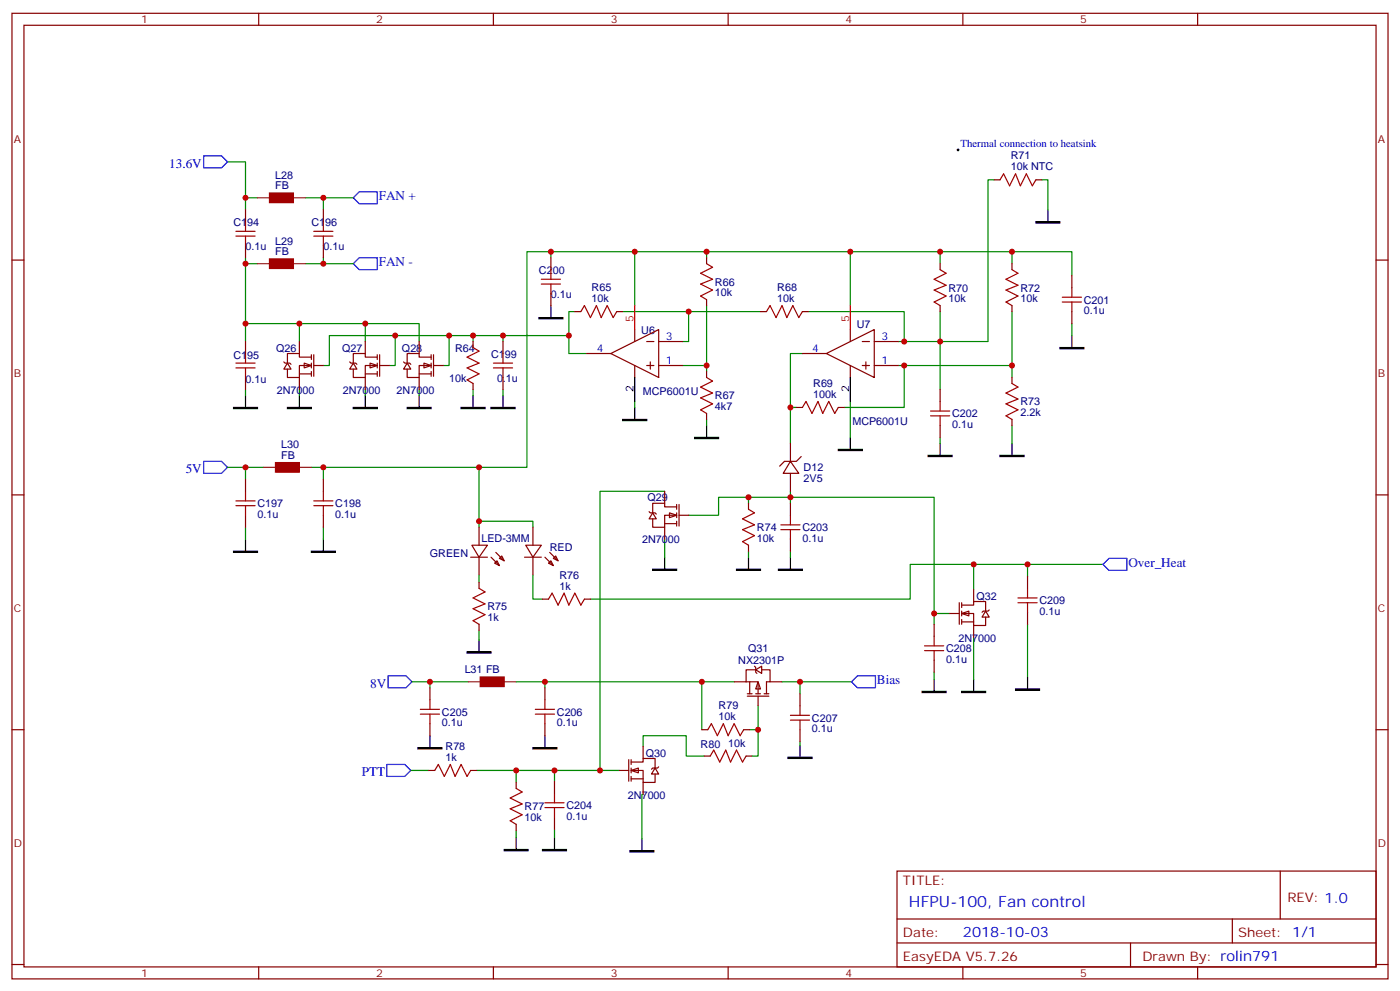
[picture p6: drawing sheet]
<svg xmlns="http://www.w3.org/2000/svg" width="412mm" height="292mm" viewBox="0 0 412 292" stroke-linecap="round" stroke-linejoin="round" font-family="sans-serif">
<g fill="none" stroke="#870000" stroke-width=".35">
<path d="M3.5 3.9h405.4v284.4h-405.4zM7.1 7.4h398.2v277.3h-398.2zM76.2 3.9v3.5M145.3 3.9v3.5M214.5 3.9v3.5M283.6 3.9v3.5M352.8 3.9v3.5M3.5 76.6h3.6M405.3 76.6h3.6M3.5 145.7h3.6M405.3 145.7h3.6M3.5 214.9h3.6"/>
<path d="M405.3 214.9h3.6M264.2 256.5h141.1v28.2h-141.1zM377.1 256.5v14.1M264.2 270.6h141.1M264.2 277.7h141.1M333 277.7v7M363 270.6v7.1M3.5 284h3.6M76.2 284.7v3.6M145.3 284.7v3.6M214.5 284.7v3.6M283.6 284.7v3.6"/>
<path d="M352.8 284.7v3.6M405.3 284h3.6"/>
</g>
<g fill="none" stroke="#008700" stroke-width=".35">
<path d="M67 47.7h5.3v10.5M75.8 58.2h-3.5v3.6M90 58.2h14.1M95.2 58.2v3.6M292.8 53h-1.8v47.6h-24.7M306.9 53h1.8v8.8M72.3 75.9v24.7M72.3 77.6h3.5M90 77.6h14.1M95.2 75.9v1.7M162.3 74.1v1.8M187 74.1h21.1v1.8"/>
<path d="M208.1 74.1h42.4v15.9M250.5 74.1h26.4v3.5M276.9 74.1h21.2v3.5M298.1 74.1h17.6v7.1M72.3 95.3h15.9v5.3M88.2 95.3h19.4v5.3M107.6 95.3h15.9v5.3M116.4 98.8v8.8h-1.7M132.3 98.8v8.8h-1.8M139.3 98.8h8.9v1.8M148.2 98.8h19.4M169.3 91.8h-1.7v12.3h5.3"/>
<path d="M183.4 91.8h19.4v8.8h-1.7M187 90v-15.9h-31.8v63.5h-63.5M202.8 91.8h21.2M208.1 90v17.6M238.1 91.8h28.2v8.8h-1.7M276.9 91.8v22.9M298.1 91.8v19.4M315.7 95.3v3.5M72.3 114.7v1.8M88.2 114.7v1.8M107.6 114.7v1.8M123.5 114.7v1.8"/>
<path d="M139.3 100.6v-1.8h-42.3v8.8h-1.8M139.3 114.7v1.8M148.2 114.7v1.8M187 118.2v1.8M201.1 107.6h7v1.8M232.8 120v10.6M236.4 104.1h-3.6v15.9h1.8M250.5 118.2v10.6M264.6 107.6h1.7v12.4h-17.6M266.3 107.6h31.8M67 137.6h10.6M72.3 137.6v3.5"/>
<path d="M95.2 137.6v3.5M141.1 137.6v17.7M208.1 123.5v1.8M276.9 128.8v1.8M298.1 125.3v5.3M72.3 155.3v3.5M95.2 155.3v3.5M141.1 153.5h15.9v1.8M195.8 158.8v5.3M195.8 144.7h-19.1v82.2h-13.4M220.5 148.2v-1.8h12.3v1.8M220.5 146.4h-8.8v5.3h-8.9"/>
<path d="M232.8 144.7v1.7h42.4v34.3M141.1 169.4v2.1M157 169.4v7h2.8M220.5 162.3v1.8M232.8 162.3v1.8M286.8 166.2h-18.7v10.2h-94.2M302.7 166.2v3.5M324.9 166.2h-38.1v7.4M141.1 185.6v2.8M275.2 197.9v2.2M279.8 180.7h-4.6v3.1M286.8 187.7v12.4"/>
<path d="M302.7 183.8v15.6M121.4 200.8h16.5M126.6 200.8v1.7M152 200.8h54.7M160.5 200.8v1.7M189.4 219.8v-3.2h12.7v6h5.3M216.3 200.8h-9.6v14.1M223.3 207.8v7.1h-2.5M223.3 214.9v7.7h-1.8M230.4 200.8h5.3v3.5M235.7 200.8h15.1M235.7 218.4v1.1"/>
<path d="M121 226.9h5.3M140.4 226.9h22.9v3.1M152 226.9v3.5M176.7 226.9h5.7M189.4 233.9h-.3v13.1M152 244.5v2.1M163.3 244.2v2.4"/>
</g>
<g fill="#000" stroke="#000" stroke-width=".35">
<path d="M305.2 65.3h7v.4h-7zM158.7 93.5h7.1v.4h-7.1zM68.8 120h7v.3h-7zM84.7 120h7v.3h-7zM104.1 120h7v.3h-7zM119.9 120h7.1v.3h-7.1zM135.8 120h7.1v.3h-7.1zM144.6 120h7.1v.3h-7.1zM312.2 102.3h7.1v.4h-7.1zM183.4 123.5h7.1v.4h-7.1zM204.6 128.8h7.1v.4h-7.1zM246.9 132.3h7.1v.4h-7.1z"/>
<path d="M273.4 134.1h7.1v.3h-7.1zM294.6 134.1h7v.3h-7zM68.8 162.3h7v.4h-7zM91.7 162.3h7.1v.4h-7.1zM192.3 167.6h7v.4h-7zM217 167.6h7v.4h-7zM229.3 167.6h7.1v.4h-7.1zM137.6 191.9h7v.4h-7zM271.6 203.6h7.1v.3h-7.1zM283.3 203.6h7v.3h-7zM299.2 202.9h7v.3h-7zM123.1 220.2h7.1v.3h-7.1z"/>
<path d="M157 220.2h7v.3h-7zM232.1 223h7.1v.3h-7.1zM148.5 250.2h7.1v.3h-7.1zM159.8 250.2h7.1v.3h-7.1zM185.6 250.5h7v.4h-7z"/>
</g>
<g fill="none" stroke="#000" stroke-width=".35">
<path d="M308.7 61.8v3.5M162.3 90v3.5M315.7 98.8v3.5M72.3 116.5v3.5M88.2 116.5v3.5M107.6 116.5v3.5M123.5 116.5v3.5M139.3 116.5v3.5M148.2 116.5v3.5M187 120v3.5M208.1 125.3v3.5M250.5 128.8v3.5"/>
<path d="M276.9 130.6v3.5M298.1 130.6v3.5M72.3 158.8v3.5M95.2 158.8v3.5M195.8 164.1v3.5M220.5 164.1v3.5M232.8 164.1v3.5M141.1 188.4v3.5M302.7 199.4v3.5M126.6 216.6v3.6M160.5 216.6v3.6M235.7 219.5v3.5"/>
<path d="M275.2 200.1v3.5M286.8 200.1v3.5M152 246.6v3.6M163.3 246.6v3.6M189.1 247v3.5"/>
</g>
<path d="M60 45.9h5.3l1.7 1.8-1.7 1.7h-5.3zM104.1 58.2l1.7-1.7h5.3v3.5h-5.3zM104.1 77.6l1.7-1.7h5.3v3.5h-5.3zM60 135.9h5.3l1.7 1.7-1.7 1.8h-5.3zM324.9 166.2l1.8-1.8h5.3v3.6h-5.3zM114.3 199h5.3l1.8 1.8-1.8 1.7h-5.3zM250.8 200.8l1.8-1.8h5.3v3.5h-5.3zM113.9 225.1h5.3l1.8 1.8-1.8 1.7h-5.3z" fill="none" stroke="#00f" stroke-width=".35"/>
<path d="M281.9 44.1h.7M282.2 43.8v.7" fill="none" stroke="#000" stroke-width=".29"/>
<g fill="#c00">
<circle cx="286.8" cy="166.2" r=".88"/>
<circle cx="302.7" cy="166.2" r=".88"/>
<circle cx="235.7" cy="200.8" r=".88"/>
<circle cx="160.5" cy="200.8" r=".88"/>
<circle cx="152" cy="226.9" r=".88"/>
<circle cx="141.1" cy="153.5" r=".88"/>
<circle cx="220.5" cy="146.4" r=".88"/>
<circle cx="232.8" cy="146.4" r=".88"/>
<circle cx="266.3" cy="107.6" r=".88"/>
<circle cx="298.1" cy="107.6" r=".88"/>
<circle cx="232.8" cy="120" r=".88"/>
<circle cx="208.1" cy="74.1" r=".88"/>
<circle cx="208.1" cy="107.6" r=".88"/>
<circle cx="72.3" cy="137.6" r=".88"/>
<circle cx="132.3" cy="98.8" r=".88"/>
<circle cx="88.2" cy="95.3" r=".88"/>
<circle cx="95.3" cy="58.2" r=".88"/>
<circle cx="72.3" cy="58.2" r=".88"/>
<circle cx="72.3" cy="77.6" r=".88"/>
<circle cx="95.3" cy="77.6" r=".88"/>
<circle cx="72.3" cy="95.3" r=".88"/>
<circle cx="107.6" cy="95.3" r=".88"/>
<circle cx="116.4" cy="98.8" r=".88"/>
<circle cx="95.3" cy="137.6" r=".88"/>
<circle cx="139.3" cy="98.8" r=".88"/>
<circle cx="167.6" cy="98.8" r=".88"/>
<circle cx="148.2" cy="98.8" r=".88"/>
<circle cx="162.3" cy="74.1" r=".88"/>
<circle cx="187" cy="74.1" r=".88"/>
<circle cx="202.8" cy="91.8" r=".88"/>
<circle cx="250.5" cy="74.1" r=".88"/>
<circle cx="266.3" cy="100.6" r=".88"/>
<circle cx="276.9" cy="100.6" r=".88"/>
<circle cx="276.9" cy="74.1" r=".88"/>
<circle cx="298.1" cy="74.1" r=".88"/>
<circle cx="141.1" cy="137.6" r=".88"/>
<circle cx="223.3" cy="214.9" r=".88"/>
<circle cx="163.3" cy="226.9" r=".88"/>
<circle cx="176.7" cy="226.9" r=".88"/>
<circle cx="206.7" cy="200.8" r=".88"/>
<circle cx="126.6" cy="200.8" r=".88"/>
<circle cx="275.2" cy="180.7" r=".88"/>
</g>
<path d="M69.5 69.5h5.6M69.5 68.1h5.6M72.3 65.3v2.8M72.3 69.5v2.9M92.4 69.5h5.7M92.4 68.1h5.7M95.2 65.3v2.8M95.2 69.5v2.9M69.5 108.3h5.6M69.5 106.9h5.6M72.3 104.1v2.8M72.3 108.3v2.9" fill="none" stroke="#a10000" stroke-width=".35"/>
<path d="M72.3 61.8v3.5M72.3 72.4v3.5M95.2 61.8v3.5M95.2 72.4v3.5M72.3 100.6v3.5M72.3 111.2v3.5" fill="none" stroke="#870000" stroke-width=".35"/>
<path d="M75.8 58.2h3.6M86.4 58.2h3.6M75.8 77.6h3.6M86.4 77.6h3.6" fill="none" stroke="#8c2424" stroke-width=".35"/>
<g fill="#a10000" stroke="#a10000" stroke-width=".35">
<path d="M79.4 56.8h7v2.9h-7z"/>
<path d="M79.4 76.2h7v2.9h-7z"/>
</g>
<path d="M89.6 106.9l2.1 .7-2.1 .7z" fill="#fff" stroke="#870000" stroke-width=".35"/>
<path d="M83.6 106.6l.4 .3h1.4l.3 .4M84.7 106.9l1 1.8h-2.1zM88.2 110.1h3.5M88.2 100.6v3.5M88.2 111.2v3.5M91.7 105.2h-3.5v-1.1h-3.5v2.8M91.7 107.6h-3.5v3.6h-3.5v-2.5M91.7 104.5v1.4M91.7 106.9v1.4M91.7 109.4v1.4M92.4 104.5v6.3M92.4 107.6h2.8" fill="none" stroke="#870000" stroke-width=".35"/>
<path d="M109 106.9l2.1 .7-2.1 .7z" fill="#fff" stroke="#870000" stroke-width=".35"/>
<path d="M103 106.6l.4 .3h1.4l.3 .4M104.1 106.9l1 1.8h-2.1zM107.6 110.1h3.5M107.6 100.6v3.5M107.6 111.2v3.5M111.1 105.2h-3.5v-1.1h-3.5v2.8M111.1 107.6h-3.5v3.6h-3.5v-2.5M111.1 104.5v1.4M111.1 106.9v1.4M111.1 109.4v1.4M111.8 104.5v6.3M111.8 107.6h2.9" fill="none" stroke="#870000" stroke-width=".35"/>
<path d="M124.9 106.9l2.1 .7-2.1 .7z" fill="#fff" stroke="#870000" stroke-width=".35"/>
<g fill="none" stroke="#870000" stroke-width=".35">
<path d="M292.8 53h1.8M305.2 53h1.7M162.3 75.9v3.5M208.1 75.9v1.7M276.9 77.6v1.8M298.1 77.6v1.8M162.3 86.5v3.5M169.3 91.8h1.8M181.7 91.8h1.7M187 97v3.6M208.1 88.2v1.8M224 91.8h1.8"/>
<path d="M236.4 91.8h1.7M250.5 97v3.6M276.9 90v1.8M298.1 90v1.8M315.7 81.2v3.5M315.7 91.8v3.5M118.9 106.6l.3 .3h1.4l.4 .4M119.9 106.9l1.1 1.8h-2.1zM123.5 110.1h3.5M123.5 100.6v3.5M123.5 111.2v3.5M127 105.2h-3.5v-1.1h-3.6v2.8"/>
<path d="M127 107.6h-3.5v3.6h-3.6v-2.5M127 104.5v1.4M127 106.9v1.4M127 109.4v1.4M127.7 104.5v6.3M127.7 107.6h2.8M139.3 100.6v1.7M139.3 112.9v1.8M148.2 100.6v3.5M148.2 111.2v3.5M172.9 104.1h7M179.9 104.1l14.1-7.1v14.2z"/>
<path d="M187 107.6v3.6M190.5 107.6h2.1M190.5 100.6h2.1M191.6 106.6v2.1M194 107.6h7.1M194 100.6h7.1M208.1 109.4v1.8M234.6 120h1.8M236.4 104.1h7M243.4 104.1l14.1-7.1v14.2zM246.9 120h1.8M250.5 107.6v3.6"/>
<path d="M254 107.6h2.1M254 100.6h2.1M255.1 106.6v2.1M257.5 107.6h7.1M257.5 100.6h7.1M276.9 114.7v3.5M298.1 111.2v1.7M208.1 121.7v1.8M232.8 135.9l2.5 3.5h-4.6zM232.8 130.6v5.3M232.8 139.4v5.3M236 134.4l-1.4 1.5h-3.5l-1.4 1.4"/>
<path d="M276.9 125.3v3.5M298.1 123.5v1.8M72.3 141.1v3.6M72.3 151.7v3.6M95.2 141.1v3.6M95.2 151.7v3.6M220.5 148.2v1.8M232.8 148.2v3.5M232.8 158.8v3.5M220.5 160.5v1.8"/>
</g>
<g fill="none" stroke="#a10000" stroke-width=".35">
<path d="M294.6 53l1-1.8 1.8 3.5 1.8-3.5 1.4 3.5 1.7-3.5 1.8 3.5 1.1-1.7M162.3 79.4v2.8M208.1 77.6l1.8 1.1-3.5 1.8 3.5 1.7-3.5 1.4 3.5 1.8-3.5 1.8 1.7 1M276.9 79.4l1.8 1.1-3.5 1.7 3.5 1.8-3.5 1.4 3.5 1.8-3.5 1.7 1.7 1.1M298.1 79.4l1.8 1.1-3.6 1.7 3.6 1.8-3.6 1.4 3.6 1.8-3.6 1.7 1.8 1.1M159.5 83.6h5.6M159.5 82.2h5.6M162.3 83.6v2.9M171.1 91.8l1.1-1.8 1.7 3.5 1.8-3.5 1.4 3.5 1.8-3.5 1.7 3.5 1.1-1.7M225.8 91.8l1-1.8 1.8 3.5 1.8-3.5 1.4 3.5 1.7-3.5 1.8 3.5 1.1-1.7M312.9 88.9h5.7M312.9 87.5h5.7"/>
<path d="M315.7 84.7v2.8M315.7 88.9v2.9M139.3 102.3l1.8 1.1-3.5 1.8 3.5 1.7-3.5 1.4 3.5 1.8-3.5 1.8 1.7 1M145.3 108.3h5.7M145.3 106.9h5.7M148.2 104.1v2.8M148.2 108.3v2.9M208.1 111.2l1.8 1-3.5 1.8 3.5 1.7-3.5 1.5 3.5 1.7-3.5 1.8 1.7 1M236.4 120l1-1.8 1.8 3.5 1.7-3.5 1.5 3.5 1.7-3.5 1.8 3.5 1-1.7M276.9 118.2v2.8M298.1 112.9l1.8 1.1-3.6 1.7 3.6 1.8-3.6 1.4 3.6 1.8-3.6 1.7 1.8 1.1M274.1 122.4h5.7"/>
<path d="M274.1 121h5.7M276.9 122.4v2.9M69.5 148.9h5.6M69.5 147.5h5.6M72.3 144.7v2.8M72.3 148.9v2.8M92.4 148.9h5.7M92.4 147.5h5.7M95.2 144.7v2.8M95.2 148.9v2.8M220.5 150l1.7 1-3.5 1.8 3.5 1.8-3.5 1.4 3.5 1.7-3.5 1.8 1.8 1M230 156h5.7"/>
<path d="M230 154.6h5.7M232.8 151.7v2.9M232.8 156v2.8"/>
</g>
<path d="M77.6 137.6h3.5M88.2 137.6h3.5" fill="none" stroke="#8c2424" stroke-width=".35"/>
<path d="M81.1 136.2h7.1v2.8h-7.1z" fill="#a10000" stroke="#a10000" stroke-width=".35"/>
<path d="M187 90v7M250.5 90v7" fill="none" stroke="#f00" stroke-width=".35"/>
<path d="M187 111.2v7M250.5 111.2v7" fill="none" stroke="#000" stroke-width=".35"/>
<path d="M197.2 151l2.1 .7-2.1 .7z" fill="#fff" stroke="#870000" stroke-width=".35"/>
<g fill="none" stroke="#870000" stroke-width=".35">
<path d="M141.1 155.3v5.2M157 155.3v5.2M191.2 150.7l.4 .3h1.4l.3 .4M192.3 151l1 1.8h-2.1zM195.8 154.2h3.5M195.8 144.7v3.5M195.8 155.3v3.5M199.3 149.3h-3.5v-1.1h-3.5v2.8M199.3 151.7h-3.5v3.6h-3.5v-2.5M199.3 148.6v1.4M199.3 151v1.4M199.3 153.5v1.4"/>
<path d="M200 148.6v6.3M200 151.7h2.8M138.6 164.1h5M139 160.5h4.6l-2.5 3.6zM141.1 164.1v5.3M141.1 171.5v1.7M144.6 164.1l2.5 2.4M145.7 165.8l.7-.7 .7 1.4zM146 162.7l2.5 2.4M147.1 164.4l.7-.7 .7 1.4zM154.5 164.1h5M154.9 160.5h4.6l-2.5 3.6z"/>
<path d="M157 164.1v5.3M159.8 176.4h1.8M160.5 164.1l2.5 2.4M161.6 165.8l.7-.7 .7 1.4zM161.9 162.7l2.5 2.4M163 164.4l.7-.7 .7 1.4zM172.2 176.4h1.7M141.1 183.8v1.8M126.3 226.9h1.8M138.6 226.9h1.8M152 230.4v1.8M163.3 230v3.6"/>
<path d="M152 242.7v1.8M163.3 240.6v3.6"/>
</g>
<path d="M141.1 173.2l1.8 1.1-3.6 1.8 3.6 1.7-3.6 1.4 3.6 1.8-3.6 1.8 1.8 1M161.6 176.4l1-1.7 1.8 3.5 1.8-3.5 1.4 3.5 1.7-3.5 1.8 3.5 1.1-1.8M128.1 226.9l1-1.8 1.8 3.5 1.7-3.5 1.5 3.5 1.7-3.5 1.8 3.5 1-1.7M152 232.2l1.8 1-3.5 1.8 3.5 1.7-3.5 1.5 3.5 1.7-3.5 1.8 1.7 1M160.5 237.8h5.7M160.5 236.4h5.7M163.3 233.6v2.8M163.3 237.8v2.8" fill="none" stroke="#a10000" stroke-width=".35"/>
<path d="M185.9 226.9l2.1-.7v1.4z" fill="#fff" stroke="#870000" stroke-width=".35"/>
<path d="M189.4 219.8v3.5M182.4 226.9h2.8M185.2 223.7v6.3M185.9 224.4h3.5v-1.1h3.6v2.9M185.9 226.9h3.5v3.5h3.6v-2.5M185.9 229.3h3.5M185.9 223.7v1.4M185.9 226.2v1.4M185.9 228.6v1.4M189.4 230.4v3.5M193 226.2l1 1.7h-2.1zM194 225.8l-.3 .4h-1.4l-.4 .3" fill="none" stroke="#870000" stroke-width=".35"/>
<path d="M223.3 200.8l.7 2.1h-1.4z" fill="#fff" stroke="#870000" stroke-width=".35"/>
<g fill="none" stroke="#870000" stroke-width=".35">
<path d="M222.2 196.2l.4 .3v1.4l.4 .4M222.6 197.2l1.8-1v2.1zM222.6 197.2h-2.8v3.6M224.4 197.2h2.4v3.6h-1v3.5M126.6 202.5v3.6M126.6 213.1v3.5M160.5 202.5v3.6M160.5 213.1v3.5M206.7 214.9h1.8M216.3 200.8h3.5M219.1 214.9h1.7M219.8 200.8h3.5v3.5"/>
<path d="M220.1 205h6.4M220.1 204.3h1.4M220.8 200.8v3.5M222.6 204.3h1.4M223.3 205v2.8M225.1 204.3h1.4M226.8 200.8h3.6M235.7 204.3v3.5M235.7 214.9v3.5M207.4 222.6h1.8M219.8 222.6h1.7"/>
</g>
<g fill="none" stroke="#a10000" stroke-width=".35">
<path d="M123.8 210.3h5.7M123.8 208.9h5.7M126.6 206.1v2.8M126.6 210.3v2.8M157.7 210.3h5.6M157.7 208.9h5.6M160.5 206.1v2.8M160.5 210.3v2.8M208.5 214.9l1-1.8 1.8 3.5 1.8-3.5 1.4 3.5 1.8-3.5 1.7 3.5 1.1-1.7M232.8 212.1h5.7M232.8 210.6h5.7M235.7 207.8v2.8"/>
<path d="M235.7 212.1v2.8M209.2 222.6l1.1-1.7 1.7 3.5 1.8-3.5 1.4 3.5 1.8-3.5 1.7 3.5 1.1-1.8"/>
</g>
<path d="M137.9 200.8h3.6M148.5 200.8h3.5" fill="none" stroke="#8c2424" stroke-width=".35"/>
<path d="M141.5 199.4h7v2.8h-7z" fill="#a10000" stroke="#a10000" stroke-width=".35"/>
<path d="M283.3 180.7l2.1-.7v1.4z" fill="#fff" stroke="#870000" stroke-width=".35"/>
<g fill="none" stroke="#870000" stroke-width=".35">
<path d="M282.6 177.5v6.3M283.3 178.2h3.5v-1.1h3.5v2.9M283.3 177.5v1.4M283.3 180v1.4M286.8 173.6v3.5M290.3 180l1.1 1.7h-2.1zM291.4 179.6l-.4 .4h-1.4l-.3 .3M302.7 169.7v3.5M275.2 183.8v3.6M275.2 194.4v3.5M279.8 180.7h2.8M283.3 180.7h3.5v3.5h3.5v-2.5"/>
<path d="M283.3 183.1h3.5M283.3 182.4v1.4M286.8 184.2v3.5M302.7 180.3v3.5"/>
</g>
<path d="M299.9 177.5h5.6M299.9 176.1h5.6M302.7 173.2v2.9M302.7 177.5v2.8M272.3 191.6h5.7M272.3 190.2h5.7M275.2 187.4v2.8M275.2 191.6v2.8" fill="none" stroke="#a10000" stroke-width=".35"/>
<text font-size="4.6" fill="#00f" x="267.8" y="267.1">HFPU-100, Fan control</text>
<text font-size="4.2" fill="#00f" x="283.6" y="275.9">2018-10-03</text>
<g font-size="3.9" fill="#00f">
<text x="49.9" y="49.4">13.6V</text>
<text x="111.6" y="58.9">FAN +</text>
<text x="111.6" y="78.4">FAN -</text>
<text x="54.7" y="139.4">5V</text>
<text x="332.4" y="166.9">Over_Heat</text>
<text x="109" y="202.5">8V</text>
<text x="258.3" y="201.5">Bias</text>
<text x="106.5" y="228.6">PTT</text>
</g>
<g font-size="3.9" fill="#800">
<text x="266" y="260.7">TITLE:</text>
<text x="379.2" y="265.7">REV: 1.0</text>
<text x="266" y="275.9">Date:</text>
<text x="364.8" y="275.9">Sheet: 1/1</text>
<text x="266" y="283">EasyEDA V5.7.26</text>
<text x="336.5" y="283">Drawn By: rolin791</text>
</g>
<g font-size="3.2" fill="#800">
<text x="41.6" y="6.9">1</text>
<text x="110.8" y="6.9">2</text>
<text x="179.9" y="6.9">3</text>
<text x="249.1" y="6.9">4</text>
<text x="318.2" y="6.9">5</text>
<text x="4.1" y="42">A</text>
<text x="405.9" y="42">A</text>
<text x="4.1" y="111.2">B</text>
<text x="405.9" y="111.2">B</text>
<text x="4.1" y="180.3">C</text>
<text x="405.9" y="180.3">C</text>
<text x="4.1" y="249.4">D</text>
<text x="405.9" y="249.4">D</text>
<text x="41.6" y="287.7">1</text>
<text x="110.8" y="287.7">2</text>
<text x="179.9" y="287.7">3</text>
<text x="249.1" y="287.7">4</text>
<text x="318.2" y="287.7">5</text>
</g>
<g font-size="3.2" fill="#00f">
<text x="282.9" y="43.3">Thermal connection to heatsink</text>
<text x="196.1" y="100.2">3</text>
<text x="259.6" y="100.2">3</text>
<text x="175.8" y="103.8">4</text>
<text x="196.1" y="107.3">1</text>
<text x="239.3" y="103.8">4</text>
<text x="259.6" y="107.3">1</text>
</g>
<g font-size="3.2" fill="#000080">
<text x="297.8" y="47">R71</text>
<text x="81.1" y="52.6">L28</text>
<text x="297.8" y="50.1">10k NTC</text>
<text x="81.1" y="55.8">FB</text>
<text x="68.8" y="66.5">C194</text>
<text x="91.7" y="66.5">C196</text>
<text x="72.3" y="73.6">0.1u</text>
<text x="81.1" y="75.2">FB</text>
<text x="81.1" y="72">L29</text>
<text x="95.2" y="73.6">0.1u</text>
<text x="158.7" y="80.7">C200</text>
<text x="162.3" y="87.7">0.1u</text>
<text x="174.3" y="88.9">10k</text>
<text x="174.3" y="85.7">R65</text>
<text x="210.6" y="87.2">10k</text>
<text x="210.6" y="84.1">R66</text>
<text x="229" y="88.9">10k</text>
<text x="229" y="85.8">R68</text>
<text x="279.4" y="89.1">10k</text>
<text x="279.4" y="85.8">R70</text>
<text x="300.6" y="89">10k</text>
<text x="300.6" y="85.8">R72</text>
<text x="319.3" y="89.4">C201</text>
<text x="319.3" y="92.6">0.1u</text>
<text x="188.9" y="98.3">U6</text>
<text x="252.4" y="96.5">U7</text>
<text x="68.8" y="105.7">C195</text>
<text x="81.4" y="103.6">Q26</text>
<text x="100.8" y="103.6">Q27</text>
<text x="118.4" y="103.6">Q28</text>
<text x="134.1" y="103.6">R64</text>
<text x="144.6" y="105.3">C199</text>
<text x="72.3" y="112.7">0.1u</text>
<text x="132.3" y="112.4">10k</text>
<text x="146.4" y="112.4">0.1u</text>
<text x="239.6" y="113.9">R69</text>
<text x="81.6" y="115.9">2N7000</text>
<text x="101" y="115.9">2N7000</text>
<text x="116.8" y="115.9">2N7000</text>
<text x="189.3" y="116.3">MCP6001U</text>
<text x="210.6" y="117.6">R67</text>
<text x="239.5" y="117.2">100k</text>
<text x="300.6" y="119.4">R73</text>
<text x="210.6" y="120.8">4k7</text>
<text x="251.1" y="125.1">MCP6001U</text>
<text x="280.5" y="122.9">C202</text>
<text x="300.6" y="122.5">2.2k</text>
<text x="82.8" y="132">L30</text>
<text x="280.5" y="126.1">0.1u</text>
<text x="82.8" y="135.1">FB</text>
<text x="236.7" y="142">2V5</text>
<text x="236.7" y="138.8">D12</text>
<text x="75.8" y="149.3">C197</text>
<text x="98.8" y="149.3">C198</text>
<text x="190.7" y="147.6">Q29</text>
<text x="75.8" y="152.5">0.1u</text>
<text x="98.8" y="152.5">0.1u</text>
<text x="141.8" y="159.7">LED-3MM</text>
<text x="189.2" y="160">2N7000</text>
<text x="223" y="159.5">10k</text>
<text x="223" y="156.3">R74</text>
<text x="236.4" y="159.5">0.1u</text>
<text x="236.4" y="156.3">C203</text>
<text x="126.6" y="163.9">GREEN</text>
<text x="161.9" y="162.1">RED</text>
<text x="164.8" y="173.6">1k</text>
<text x="164.8" y="170.4">R76</text>
<text x="143.6" y="179.7">R75</text>
<text x="287.6" y="176.6">Q32</text>
<text x="306.2" y="177.9">C209</text>
<text x="143.6" y="182.9">1k</text>
<text x="306.2" y="181.1">0.1u</text>
<text x="278.7" y="192">C208</text>
<text x="282.3" y="188.9">2N7000</text>
<text x="217.5" y="195.6">NX2301P</text>
<text x="220.4" y="192">Q31</text>
<text x="278.7" y="195.2">0.1u</text>
<text x="136.9" y="198.1">L31 FB</text>
<text x="211.7" y="208.8">R79</text>
<text x="130.2" y="213.9">0.1u</text>
<text x="130.2" y="210.8">C205</text>
<text x="164" y="213.9">0.1u</text>
<text x="164" y="210.8">C206</text>
<text x="211.7" y="212.1">10k</text>
<text x="239.2" y="215.7">0.1u</text>
<text x="239.2" y="212.5">C207</text>
<text x="131.2" y="220.8">R78</text>
<text x="206.4" y="220.3">R80</text>
<text x="214.5" y="220">10k</text>
<text x="131.2" y="224">1k</text>
<text x="190.3" y="222.8">Q30</text>
<text x="154.5" y="238.6">R77</text>
<text x="166.9" y="238.2">C204</text>
<text x="185" y="235.1">2N7000</text>
<text x="154.5" y="241.8">10k</text>
<text x="166.9" y="241.4">0.1u</text>
</g>
<g font-size="3.2" fill="#f00">
<text x="186.6" y="94.9" transform="rotate(-90 186.6 94.9)">5</text>
<text x="250.1" y="94.9" transform="rotate(-90 250.1 94.9)">5</text>
</g>
<g font-size="3.2">
<text x="186.6" y="115.3" transform="rotate(-90 186.6 115.3)">2</text>
<text x="250.1" y="115.3" transform="rotate(-90 250.1 115.3)">2</text>
</g>
</svg>
